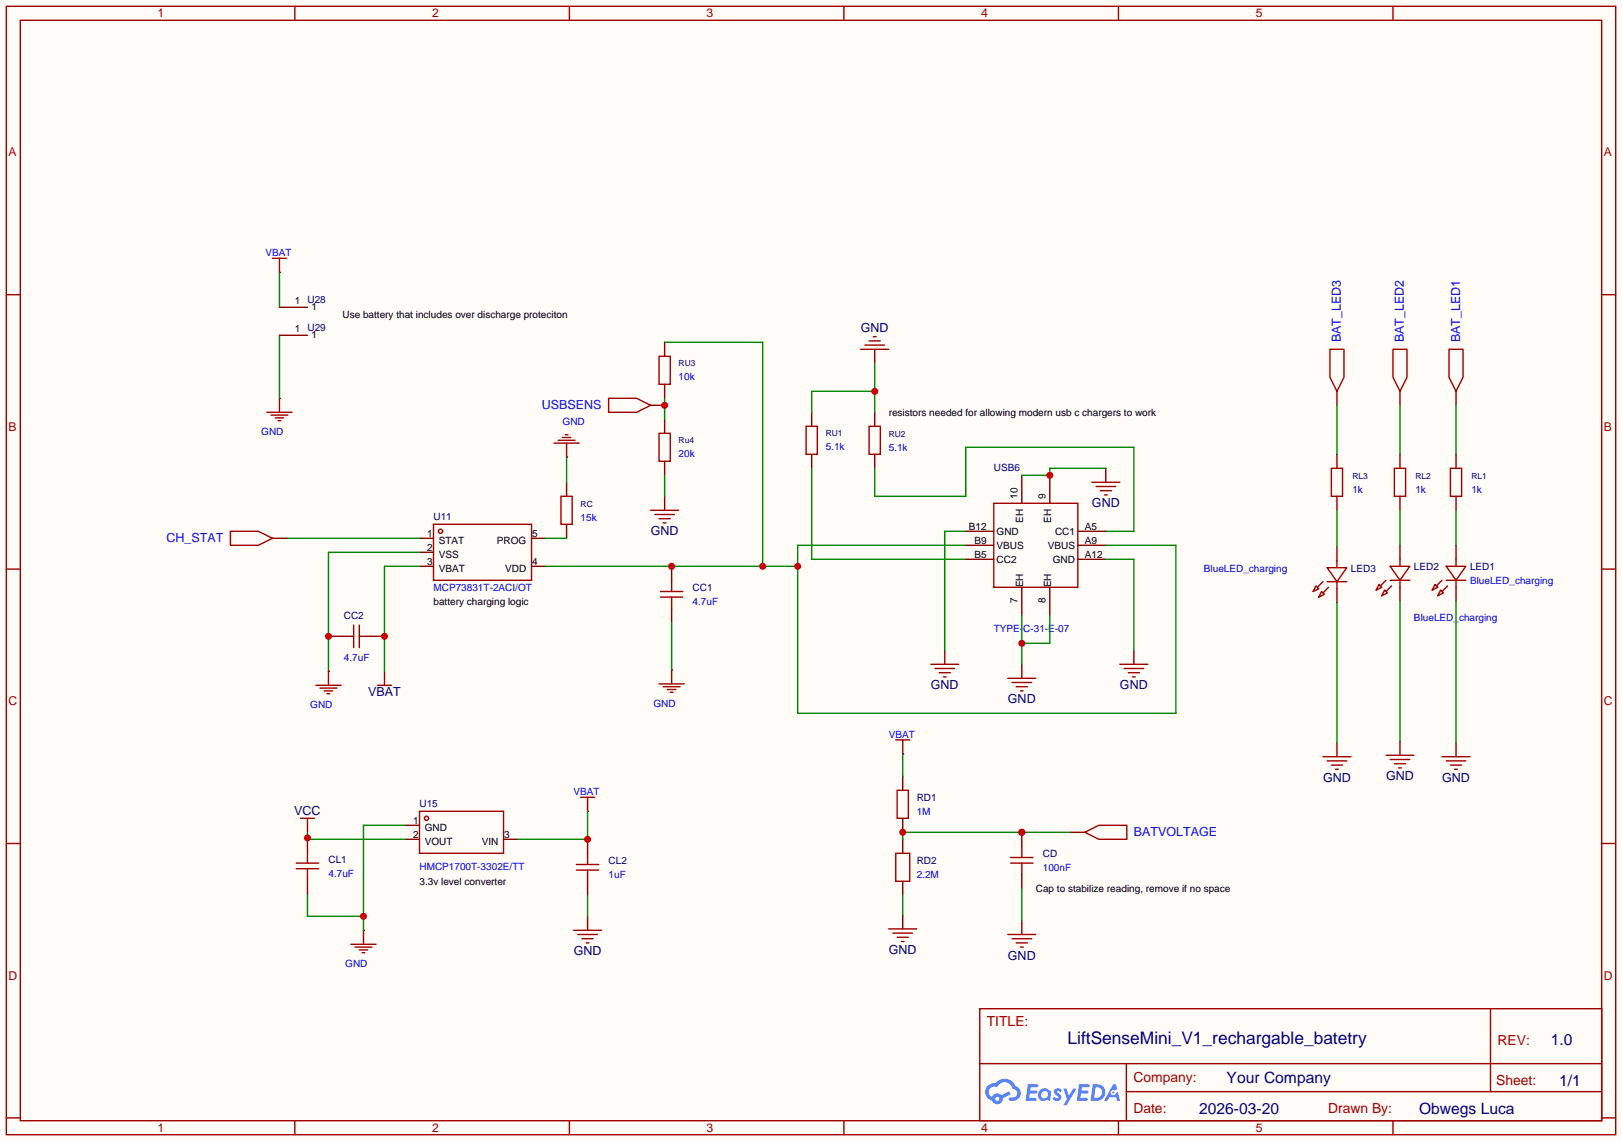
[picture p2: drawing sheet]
<svg xmlns="http://www.w3.org/2000/svg" width="294mm" height="207mm" viewBox="0 0 294 207" stroke-linecap="round" stroke-linejoin="round" font-family="sans-serif">
<path d="M0 0h294.1v207h-294.1z" fill="#fffcf7"/>
<g fill="none" stroke="#a10000" stroke-width=".25">
<path d="M1.1 1.1h291.9v204.8h-291.9zM3.7 3.7h286.7v199.6h-286.7zM53.5 1.1v2.6M103.3 1.1v2.6M153 1.1v2.6M202.8 1.1v2.6M252.6 1.1v2.6M1.1 53.5h2.6M290.4 53.5h2.6M1.1 103.3h2.6M290.4 103.3h2.6M1.1 153h2.6"/>
<path d="M290.4 153h2.6M177.7 183h112.7v20.3h-112.7zM177.7 193h112.7M204.2 198.1h86.2M204.2 193v10.1M270.3 183v15.1M1.1 202.8h2.6M53.5 203.3v2.6M103.3 203.3v2.6M153 203.3v2.6M202.8 203.3v2.6M252.6 203.3v2.6"/>
<path d="M290.4 202.8h2.6"/>
</g>
<g fill="#5487ff">
<path d="M191.3 197.6l.5-.2 .4 .1 .3 .3-.2 .4a.33 .33 0 0 0-.3-.3 .33 .33 0 0 0-.3 .2v.1a.89 .89 0 0 1 .6 1.3 1 1 0 0 1-1.5-.1l.4-.4 .5 .3 .2-.1v-.2a.88 .88 0 0 1-.6-1.4z"/>
<path d="M192.8 197.5h.6l.4 1.3 .8-1.3h.6l-1.8 3h-.6l.7-1.1z"/>
<path d="M186.4 196.7h.8a1.1 1.1 0 0 1 1.1 .2l-.1 .3-1.3 .1-.1 .6h1.1l.2 .2-.3 .3h-1.1l-.1 .8h1.2l.1 .4-.2 .1h-1.7z"/>
<path d="M195.7 196.7h.8a1.11 1.11 0 0 1 1.1 .2 .26 .26 0 0 1-.3 .4h-1.1l-.1 .6h1.1l.2 .2-.3 .3h-1.1l-.1 .8h1.2l.1 .4-.2 .1h-1.7z"/>
<path d="M201.9 196.7h.5l.2 .9-.4 .3a.5 .5 0 0 0-.8 .1 .5 .5 0 0 0 .3 .7 .5 .5 0 0 0 .7-.4l.3-.2 .4 1.6h-.5l-.2-.6h-1.2l-.4 .6h-.6z"/>
<path d="M198.2 196.7l-.4 3h.9a1.51 1.51 0 0 0 1.7-1.5 1.51 1.51 0 0 0-1.7-1.5zM198.7 197.2a1 1 0 0 1 1.2 1.1 1 1 0 0 1-1.3 .9h-.2z"/>
<path d="M188.7 197.7a1.07 1.07 0 0 0-.3 1.6 1.07 1.07 0 0 0 1.5 .2l.5 .2 .2-1.6-.1-.2-.3-.1a1.02 1.02 0 0 0-1.5-.1zM188.7 198.6a.67 .67 0 0 1 1.3 0 .67 .67 0 0 1-1.3 0z"/>
<path d="M179.1 197a1.58 1.58 0 0 0 .8 2.7 1.01 1.01 0 0 0 1.1 .6 1.01 1.01 0 0 0 .9-1l1.4-.8-.3-.5-1.4 .7a1.03 1.03 0 0 0-1.7 .3 1 1 0 0 1-.5-1.4 1 1 0 0 1 1.4-.3 1.49 1.49 0 0 1 1.6-1 1.49 1.49 0 0 1 1.3 1.3 .82 .82 0 0 1 .7 1 .82 .82 0 0 1-1.2 .5 .31 .31 0 0 0-.3 .3 .31 .31 0 0 0 .3 .3 1.43 1.43 0 0 0 1.8-.9 1.43 1.43 0 0 0-.9-1.8 2.09 2.09 0 0 0-3.6-.5l-.8 .1zM180.5 199.4a.39 .39 0 0 1 .7 0 .39 .39 0 0 1-.7 0z"/>
<circle cx="201.9" cy="198.2" r=".19"/>
</g>
<g fill="none" stroke="#a10000" stroke-width=".25">
<path d="M49.4 46.9h2.5M50.7 46.9v2.5M48.4 74.8h4.6M49.1 75.3h3.1M49.9 75.8h1.5M50.4 76.3h.5M50.7 72.3v2.5M78.6 95.1h17.8v10.2h-17.8zM65.2 113.4v4.1M119.8 108.3h4M119.8 107.3h4M121.8 105.3v2"/>
<path d="M121.8 108.3v2.1M57.3 124.3h4.5M58 124.8h3.1M58.8 125.3h1.5M59.3 125.9h.5M59.6 121.8v2.5M68.5 124.3h2.5M69.7 123.1v1.2M119.5 124.1h4.6M120.3 124.6h3M121 125.1h1.6M121.5 125.6h.5"/>
<path d="M121.8 121.5v2.6"/>
<circle cx="79.9" cy="96.4" r=".38"/>
</g>
<g fill="none" stroke="#870000" stroke-width=".25">
<path d="M50.7 49.4h.1M50.7 72.3h.1M76.1 97.7h2.5M96.4 97.7h2.5M67.2 115.4h2.5M76.1 100.2h2.5M76.1 102.7h2.5M96.4 102.7h2.5M121.8 102.7v2.6M121.8 110.4v2.5M59.6 121.8h.1M69.7 121.8v1.3"/>
<path d="M121.8 121.5h.1"/>
</g>
<path d="M76.1 100.2h-16.5v21.6M76.1 102.7h-6.4v19.1" fill="none" stroke="#008700" stroke-width=".25"/>
<circle cx="69.7" cy="115.4" r=".63" fill="#c00"/>
<path d="M62.1 115.4h2M64.1 113.4v4.1" fill="none" stroke="#a10000" stroke-width=".25"/>
<path d="M59.6 115.4h2.5" fill="none" stroke="#870000" stroke-width=".25"/>
<circle cx="59.6" cy="115.4" r=".63" fill="#c00"/>
<g fill="none" stroke="#a10000" stroke-width=".25">
<path d="M101.2 79.9h3.1M102 79.4h1.5M102.5 78.9h.5M100.5 80.4h4.5M101.7 90h2.1v5.1h-2.1zM102.7 80.4v2.5M65.2 115.4h2M76.1 147.2h15.2v7.6h-15.2zM63.6 171.3h4.6M64.4 171.8h3M65.2 172.3h1.5M65.7 172.8h.5"/>
<path d="M65.9 168.8v2.5"/>
<circle cx="77.3" cy="148.5" r=".38"/>
</g>
<path d="M102.7 82.9h.1M102.7 87.5v2.5M102.7 95.1v2.6M73.5 152.3h2.6M73.5 149.7h2.6M91.3 152.3h2.6M65.9 168.8h.1" fill="none" stroke="#870000" stroke-width=".25"/>
<path d="M98.9 97.7h3.8M102.7 82.9v4.6M73.5 149.7h-7.6v19.1M55.8 162.2v4h10.1" fill="none" stroke="#008700" stroke-width=".25"/>
<circle cx="65.9" cy="166.2" r=".63" fill="#c00"/>
<path d="M55.8 149.7v1.3M106.6 147.2h.1M106.6 152.3v2.5M106.6 159.9v2.5" fill="none" stroke="#870000" stroke-width=".25"/>
<path d="M54.5 148.5h2.5M55.8 148.5v1.2M104.5 157.9h4.1M104.5 156.8h4.1M105.3 144.7h2.5M106.6 144.7v2.5M106.6 154.8v2" fill="none" stroke="#a10000" stroke-width=".25"/>
<path d="M55.8 151v1.3h17.7M106.6 147.2v5.1h-12.7" fill="none" stroke="#008700" stroke-width=".25"/>
<circle cx="106.6" cy="152.3" r=".63" fill="#c00"/>
<path d="M53.7 157.6h4.1M53.7 156.6h4.1M55.8 154.6v2M106.6 157.9v2M104 168.8h5.1M104.8 169.5h3.5M105.5 170.3h2.1M106.3 171.1h.5" fill="none" stroke="#a10000" stroke-width=".25"/>
<path d="M55.8 152v2.6M55.8 159.6v2.6M106.6 166.2v2.6" fill="none" stroke="#870000" stroke-width=".25"/>
<path d="M106.6 162.4v3.8" fill="none" stroke="#008700" stroke-width=".25"/>
<circle cx="55.8" cy="152" r=".63" fill="#c00"/>
<path d="M162.4 134.2h2.6M163.7 134.2v2.6M55.8 157.6v2M162.4 154.8h2.6v5.1h-2.6zM162.7 143.4h2v5.1h-2zM161.2 168.5h5M161.9 169.3h3.6M162.7 170.1h2M163.4 170.8h.6" fill="none" stroke="#a10000" stroke-width=".25"/>
<path d="M50.7 49.4v6.4M50.7 60.8v11.5M194.2 151h-30.5v1.3" fill="none" stroke="#008700" stroke-width=".25"/>
<path d="M163.7 136.8h.1M163.7 140.8v2.6M163.7 148.5v2.5M163.7 152.3v2.5M163.7 159.9v2.5M163.7 166v2.5" fill="none" stroke="#870000" stroke-width=".25"/>
<g fill="#c00">
<circle cx="163.7" cy="151" r=".63"/>
<circle cx="185.3" cy="151" r=".63"/>
</g>
<path d="M158.6 65.9v8.9M158.6 71h-11.4v3.8M163.7 136.8v4M163.7 162.4v3.6" fill="none" stroke="#008700" stroke-width=".25"/>
<path d="M147.2 74.8v2.5M158.6 63.4v2.5M158.6 74.8v2.5M147.2 82.4v2.6M158.6 82.4v2.6M194.2 151h2.5" fill="none" stroke="#870000" stroke-width=".25"/>
<path d="M146.2 77.3h2v5.1h-2zM156.1 63.4h5.1M156.8 62.6h3.6M157.6 77.3h2v5.1h-2zM157.6 61.8h2M158.4 61.1h.5M196.7 151l2.6-1.3h5v2.6h-5z" fill="none" stroke="#a10000" stroke-width=".25"/>
<circle cx="158.6" cy="71" r=".63" fill="#c00"/>
<path d="M120.5 62.1h17.8v40.6M51.9 97.7h24.2M147.2 85v16.5h27.9M158.6 85v5h16.5v-8.8h30.5v15.2h-5.1M175.1 96.4h-3.8v21.6M175.1 98.9h-30.4v30.5h68.5v-30.5h-12.7M98.9 102.7h45.8M200.5 101.5h5.1v16.5" fill="none" stroke="#008700" stroke-width=".25"/>
<path d="M175.1 96.4h5.1M175.1 98.9h5.1M185.3 86.2v5.1M190.4 86.2v5.1M195.5 96.4h5M195.5 98.9h5M171.3 118v2.5M175.1 101.5h5.1M185.3 106.6v5M190.4 106.6v5M195.5 101.5h5M205.6 118v2.5" fill="none" stroke="#870000" stroke-width=".25"/>
<path d="M180.2 91.3h15.3v15.3h-15.3zM168.8 120.5h5.1M169.5 121.3h3.6M170.3 122h2M171.1 122.8h.5M203.1 120.5h5.1M203.8 121.3h3.6M204.6 122h2M205.4 122.8h.5" fill="none" stroke="#a10000" stroke-width=".25"/>
<g fill="#c00">
<circle cx="144.7" cy="102.7" r=".63"/>
<circle cx="138.3" cy="102.7" r=".63"/>
<circle cx="121.8" cy="102.7" r=".63"/>
</g>
<path d="M49.4 97.7h2.5M185.3 151v2.5" fill="none" stroke="#870000" stroke-width=".25"/>
<path d="M41.8 96.4h5.1l2.5 1.3-2.5 1.2h-5.1zM185.3 156.6v2" fill="none" stroke="#a10000" stroke-width=".25"/>
<circle cx="185.3" cy="151" r=".63" fill="#c00"/>
<g fill="none" stroke="#a10000" stroke-width=".25">
<path d="M119.5 64.6h2v5.1h-2zM119.5 78.6h2v5.1h-2zM241.2 63.4h2.5v5.1l-1.3 2.5-1.2-2.5zM252.6 63.4h2.5v5.1l-1.2 2.5-1.3-2.5zM262.8 63.4h2.5v5.1l-1.3 2.5-1.2-2.5zM118 92.6h5.1M118.7 93.3h3.6M119.5 94.1h2M120.3 94.9h.5M241.4 85h2.1v5h-2.1zM252.9 85h2v5h-2zM263 85h2v5h-2z"/>
<path d="M238.6 106.3l.5 .5-1 .5zM239.6 107.3l.6 .5-1.1 .5zM239.9 105.5l-1 1.1M240.7 103h3.5l-1.8 2.5zM240.7 105.5h3.5M240.9 106.6l-1 1M242.4 101.7v1.3M242.4 105.5v1.3M250.1 106l.5 .6-1 .5zM251.1 107.1l.5 .5-1 .5zM251.3 105.3l-1 1M252.1 102.7h3.6l-1.8 2.6z"/>
<path d="M252.1 105.3h3.6M252.3 106.3l-1 1M253.9 101.5v1.2M253.9 105.3v1.3M260.2 106l.5 .6-1 .5zM261.2 107.1l.5 .5-1 .5zM261.5 105.3l-1 1M262.3 102.7h3.5l-1.8 2.6zM262.3 105.3h3.5M262.5 106.3l-1 1M264 101.5v1.2M264 105.3v1.3"/>
<path d="M239.9 137.3h5.1M240.7 138h3.5M241.4 138.8h2.1M242.2 139.6h.5M251.3 137h5.1M252.1 137.8h3.6M252.9 138.6h2M253.6 139.3h.5M261.5 137.3h5.1M262.3 138h3.5M263 138.8h2M263.8 139.6h.5"/>
<path d="M183.3 155.6h4M183.3 156.6h4M185.3 153.5v2.1M182.8 169.5h5M183.5 170.3h3.6M184.3 171.1h2M185 171.8h.5"/>
</g>
<g fill="none" stroke="#870000" stroke-width=".25">
<path d="M50.7 55.8h5.1M50.7 60.8h5.1M118 73.5h2.5M120.5 62.1v2.5M120.5 69.7v2.6M120.5 76.1v2.5M242.4 71v2.5M253.9 71v2.5M264 71v2.5M120.5 83.7v2.5M120.5 90v2.6M242.4 82.4v2.6"/>
<path d="M242.4 90v2.6M242.4 99.2v2.5M253.9 82.4v2.6M253.9 90v2.6M253.9 98.9v2.6M264 82.4v2.6M264 90v2.6M264 98.9v2.6M242.4 106.8v2.5M253.9 106.6v2.5M264 106.6v2.5M242.4 134.7v2.6"/>
<path d="M253.9 134.5v2.5M264 134.7v2.6M185.3 158.6v2.6M185.3 167v2.5"/>
</g>
<path d="M120.5 72.3v3.8M242.4 73.5v8.9M253.9 73.5v8.9M264 73.5v8.9M120.5 86.2v3.8M242.4 92.6v6.6M253.9 92.6v6.3M264 92.6v6.3M242.4 109.3v25.4M253.9 109.1v25.4M264 109.1v25.6M185.3 161.2v5.8" fill="none" stroke="#008700" stroke-width=".25"/>
<circle cx="120.5" cy="73.5" r=".63" fill="#c00"/>
<path d="M110.4 72.3h5l2.6 1.2-2.6 1.3h-5zM198 87.5h5.1M198.8 88.3h3.5M199.5 89h2M200.3 89.8h.5M182.8 123.1h5M183.5 123.8h3.6M184.3 124.6h2M185 125.3h.5" fill="none" stroke="#a10000" stroke-width=".25"/>
<path d="M121.8 112.9v8.6M185.3 111.6v8.9M190.4 111.6v5.1h-5.1" fill="none" stroke="#008700" stroke-width=".25"/>
<path d="M200.5 85v2.5M185.3 120.5v2.6" fill="none" stroke="#870000" stroke-width=".25"/>
<circle cx="185.3" cy="116.7" r=".63" fill="#c00"/>
<path d="M200.5 85h-10.1v1.2h-5.1" fill="none" stroke="#008700" stroke-width=".25"/>
<circle cx="190.4" cy="86.2" r=".63" fill="#c00"/>
<text font-size="3.1" fill="#000080" x="193.6" y="189.5">LiftSenseMini_V1_rechargable_batetry</text>
<g font-size="2.8" fill="#000080">
<text x="281.2" y="189.6">1.0</text>
<text x="222.4" y="196.5">Your Company</text>
<text x="282.7" y="197">1/1</text>
<text x="217.5" y="202.1">2026-03-20</text>
<text x="257.3" y="202">Obwegs Luca</text>
</g>
<g font-size="2.5" fill="#a00000">
<text x="178.9" y="186.2">TITLE:</text>
<text x="271.6" y="189.5">REV:</text>
<text x="205.5" y="196.4">Company:</text>
<text x="271.3" y="196.8">Sheet:</text>
<text x="205.5" y="201.9">Date:</text>
<text x="240.8" y="202">Drawn By:</text>
</g>
<g font-size="2.3" fill="#000080">
<text x="156.1" y="60.3">GND</text>
<text x="198" y="92">GND</text>
<text x="118" y="97.1">GND</text>
<text x="168.8" y="125.1">GND</text>
<text x="203.1" y="125.1">GND</text>
<text x="66.8" y="126.3">VBAT</text>
<text x="182.8" y="127.6">GND</text>
<text x="239.9" y="141.8">GND</text>
<text x="251.4" y="141.6">GND</text>
<text x="261.5" y="141.8">GND</text>
<text x="53.4" y="147.9">VCC</text>
<text x="104" y="173.3">GND</text>
<text x="161.2" y="173.1">GND</text>
<text x="182.8" y="174.1">GND</text>
</g>
<g font-size="2.3" fill="#00f">
<text x="243.2" y="62.1" transform="rotate(-90 243.2 62.1)">BAT_LED3</text>
<text x="254.6" y="62.1" transform="rotate(-90 254.6 62.1)">BAT_LED2</text>
<text x="264.8" y="62.1" transform="rotate(-90 264.8 62.1)">BAT_LED1</text>
<text x="98.3" y="74.3">USBSENS</text>
<text x="30.2" y="98.4">CH_STAT</text>
<text x="205.6" y="151.7">BATVOLTAGE</text>
</g>
<g font-size="2.2" fill="#a00000">
<text x="28.6" y="3.1">1</text>
<text x="78.4" y="3.1">2</text>
<text x="128.1" y="3.1">3</text>
<text x="177.9" y="3.1">4</text>
<text x="227.7" y="3.1">5</text>
<text x="1.5" y="28.4">A</text>
<text x="290.8" y="28.4">A</text>
<text x="1.5" y="78.2">B</text>
<text x="290.8" y="78.2">B</text>
<text x="1.5" y="127.9">C</text>
<text x="290.8" y="127.9">C</text>
<text x="1.5" y="177.7">D</text>
<text x="290.8" y="177.7">D</text>
<text x="28.6" y="205.3">1</text>
<text x="78.4" y="205.3">2</text>
<text x="128.1" y="205.3">3</text>
<text x="177.9" y="205.3">4</text>
<text x="227.7" y="205.3">5</text>
</g>
<g font-size="1.8" fill="#00f">
<text x="48.1" y="46.4">VBAT</text>
<text x="123.1" y="68.9">10k</text>
<text x="102" y="77.2">GND</text>
<text x="47.4" y="79">GND</text>
<text x="123.1" y="82.9">20k</text>
<text x="149.7" y="81.6">5.1k</text>
<text x="161.2" y="81.9">5.1k</text>
<text x="245.2" y="89.5">1k</text>
<text x="256.7" y="89.5">1k</text>
<text x="266.8" y="89.5">1k</text>
<text x="105.3" y="94.6">15k</text>
<text x="78.6" y="107.3">MCP73831T-2ACI/OT</text>
<text x="218.3" y="103.7">BlueLED_charging</text>
<text x="266.6" y="106">BlueLED_charging</text>
<text x="125.6" y="109.8">4.7uF</text>
<text x="256.4" y="112.6">BlueLED_charging</text>
<text x="62.4" y="120">4.7uF</text>
<text x="180.2" y="114.6">TYPE-C-31-E-07</text>
<text x="56.3" y="128.5">GND</text>
<text x="118.5" y="128.2">GND</text>
<text x="161.2" y="133.8">VBAT</text>
<text x="104" y="144.2">VBAT</text>
<text x="166.2" y="147.9">1M</text>
<text x="59.6" y="159.1">4.7uF</text>
<text x="76.1" y="157.8">HMCP1700T-3302E/TT</text>
<text x="110.4" y="159.3">1uF</text>
<text x="166.2" y="159.3">2.2M</text>
<text x="189.1" y="158.1">100nF</text>
<text x="62.6" y="175.5">GND</text>
</g>
<g font-size="1.8">
<text x="53.5" y="55.2">1</text>
<text x="56.5" y="56.2">1</text>
<text x="62.1" y="57.7">Use battery that includes over discharge proteciton</text>
<text x="53.5" y="60.3">1</text>
<text x="56.5" y="61.3">1</text>
<text x="161.2" y="75.5">resistors needed for allowing modern usb c chargers to work</text>
<text x="184.5" y="90.5" transform="rotate(-90 184.5 90.5)">10</text>
<text x="185.5" y="94.8" transform="rotate(-90 185.5 94.8)">EH</text>
<text x="189.6" y="90.5" transform="rotate(-90 189.6 90.5)">9</text>
<text x="190.6" y="94.8" transform="rotate(-90 190.6 94.8)">EH</text>
<text x="77.5" y="97.4">1</text>
<text x="77.5" y="99.9">2</text>
<text x="79.6" y="98.6">STAT</text>
<text x="79.6" y="101.2">VSS</text>
<text x="90.1" y="98.6">PROG</text>
<text x="96.5" y="97.4">5</text>
<text x="175.7" y="96.1">B12</text>
<text x="176.7" y="98.6">B9</text>
<text x="176.7" y="101.2">B5</text>
<text x="180.7" y="97.1">GND</text>
<text x="180.7" y="99.6">VBUS</text>
<text x="190" y="99.6">VBUS</text>
<text x="191.3" y="97.1">CC1</text>
<text x="196.7" y="96.1">A5</text>
<text x="196.7" y="98.6">A9</text>
<text x="196.7" y="101.2">A12</text>
<text x="77.5" y="102.4">3</text>
<text x="79.6" y="103.7">VBAT</text>
<text x="91.6" y="103.7">VDD</text>
<text x="96.5" y="102.4">4</text>
<text x="180.7" y="102.2">CC2</text>
<text x="185.5" y="106.5" transform="rotate(-90 185.5 106.5)">EH</text>
<text x="190.6" y="106.5" transform="rotate(-90 190.6 106.5)">EH</text>
<text x="190.9" y="102.2">GND</text>
<text x="78.6" y="109.8">battery charging logic</text>
<text x="184.5" y="109.3" transform="rotate(-90 184.5 109.3)">7</text>
<text x="189.6" y="109.3" transform="rotate(-90 189.6 109.3)">8</text>
<text x="74.9" y="149.4">1</text>
<text x="74.9" y="152">2</text>
<text x="77" y="153.2">VOUT</text>
<text x="77" y="150.7">GND</text>
<text x="87.3" y="153.2">VIN</text>
<text x="91.4" y="152">3</text>
<text x="76.1" y="160.6">3.3v level converter</text>
<text x="187.8" y="161.9">Cap to stabilize reading, remove if no space</text>
</g>
<g font-size="1.8" fill="#000080">
<text x="55.8" y="55">U28</text>
<text x="55.8" y="60">U29</text>
<text x="180.2" y="85.4">USB6</text>
<text x="78.6" y="94.3">U11</text>
<text x="125.6" y="107.3">CC1</text>
<text x="245" y="103.7">LED3</text>
<text x="256.4" y="103.5">LED2</text>
<text x="266.6" y="103.5">LED1</text>
<text x="62.4" y="112.4">CC2</text>
<text x="76.1" y="146.4">U15</text>
<text x="166.2" y="145.4">RD1</text>
<text x="189.1" y="155.5">CD</text>
<text x="59.6" y="156.6">CL1</text>
<text x="110.4" y="156.8">CL2</text>
<text x="166.2" y="156.8">RD2</text>
</g>
<g font-size="1.5" fill="#000080">
<text x="123.1" y="66.4">RU3</text>
<text x="123.1" y="80.4">Ru4</text>
<text x="149.7" y="79.1">RU1</text>
<text x="161.2" y="79.3">RU2</text>
<text x="245.2" y="87">RL3</text>
<text x="256.7" y="87">RL2</text>
<text x="266.8" y="87">RL1</text>
<text x="105.3" y="92">RC</text>
</g>
</svg>
